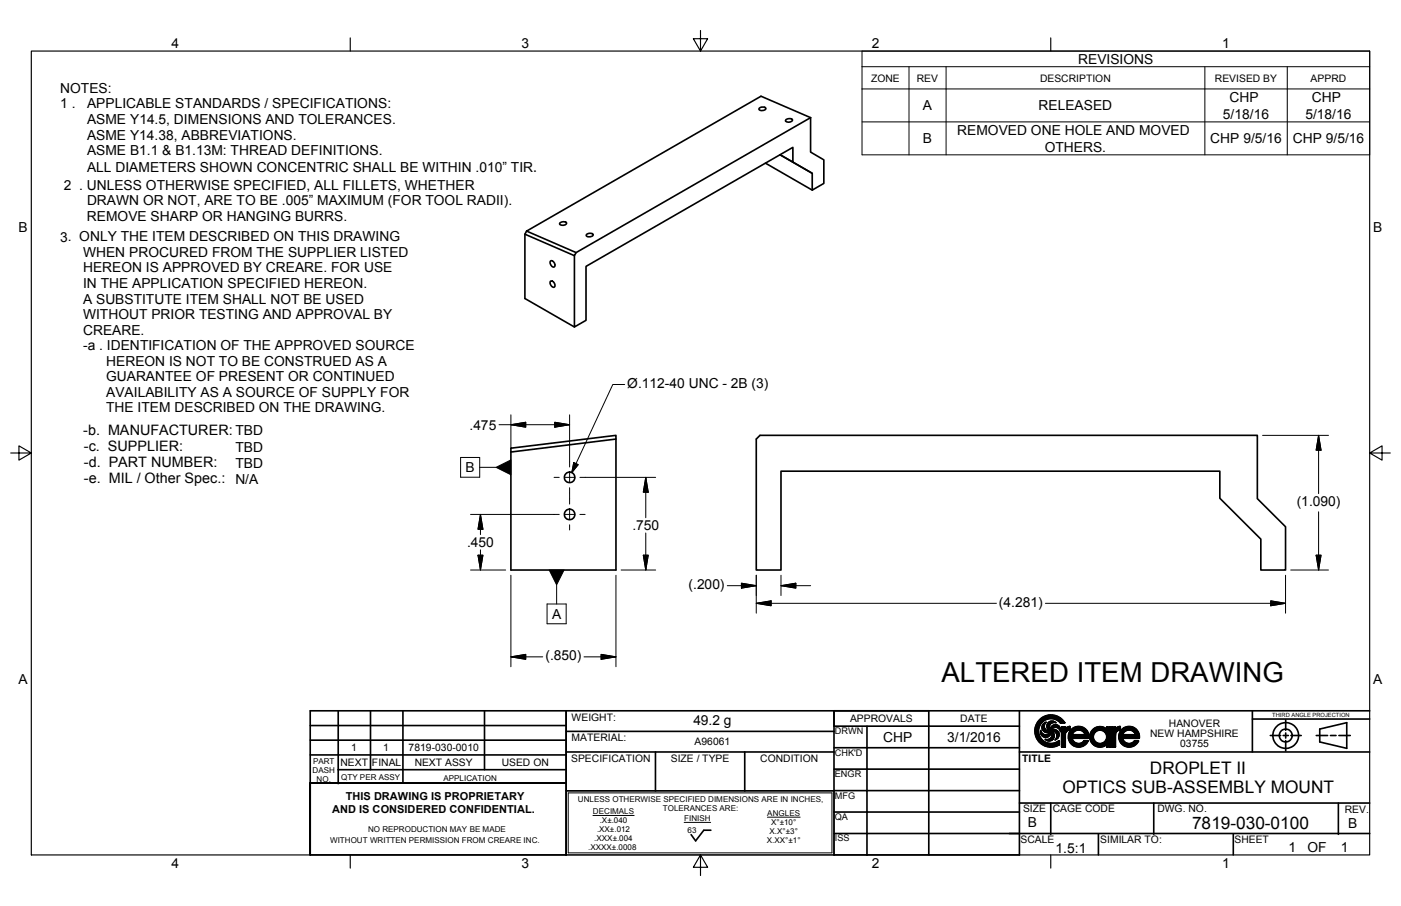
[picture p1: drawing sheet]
<svg xmlns="http://www.w3.org/2000/svg" width="432mm" height="279mm" viewBox="0 0 432 279" stroke-linecap="round" stroke-linejoin="round" font-family="sans-serif">
<g fill="none" stroke="#000" stroke-width=".51">
<path d="M234 33.4a1.29 1.29 0 0 1 2.1 .1 1.21 1.21 0 0 1-2.2 0zM242.2 36.9l.4-.2a.96 .96 0 0 1 1.6 .5l-.1 .2a1.36 1.36 0 0 1-2-.2zM249.8 36.3l-15.3-6.6-72.2 41.6M249.8 36.3l-72.2 41.6M249.8 36.3v10.6l4.1 2.4v7.3l-3.6 2v-5.2l-5.9-3.4v-4.6l-63.8 36.7v16.7l-3.6 2v-22M235.9 50.3l14.4 8.3M244.4 50l-4-2.3 9.9 5.7M161.8 72.2v19.9l15.2 8.7M162.3 71.3l15.3 6.6-.6 .9-15.2-6.6zM172.6 68.7l.1-.1a1.3 1.3 0 0 1 1.9 .3 1.38 1.38 0 0 1-2.1 .1zM180.8 72.3l.2-.1a1.26 1.26 0 0 1 1.8 .3l-.6 .4a.92 .92 0 0 1-1.5-.5zM169.7 86.7a1.13 1.13 0 0 1 1.1 .6 1.13 1.13 0 0 1-.1 1.3 1.4 1.4 0 0 1-1-1.9z"/>
<path d="M169.7 80.5a1.13 1.13 0 0 1 1.1 .6 1.13 1.13 0 0 1-.1 1.3 1.42 1.42 0 0 1-1-1.9zM157.5 138.2l32.3-3.9v1.1l-32.3 4zM189.8 135.4v40.4h-32.3v-36.4M234.2 134.3h153.3v19.5l8.7 8.7v13.3h-7.6v-9.5l-12.6-12.7v-8.3h-135.3v30.5h-7.6v-40.4zM104.2 219.2v22.5M114.2 219.2v18.2M124.2 219.2v22.2M149.3 219.2v18.2M174.5 219.2v44.5h-78.9M257 219.2v44.5h57.2v-44.5M286.3 219.2v44.5M386 219.2v12.7"/>
<path d="M422.1 219.2h-326.5v22.2M95.6 228.3h78.9M95.6 232.8h78.9M95.6 223.8h78.9M104.2 237.4h70.3M174.5 231.9h82.5M174.5 225.6h82.5M202 231.9v12M229.5 231.9v12M257 223.9h57.2M257 237.2h57.2M257 230.6h57.2"/>
<path d="M267.2 223.9v39.8M314.2 231.9h107.9M320.3 222.1a4.9 4.9 0 0 1 7.8 .9h-1.2a3.9 3.9 0 0 0-5.5-.5 3.9 3.9 0 0 0-.4 5.5 3.9 3.9 0 0 0 5.5 .5v1.1a4.9 4.9 0 0 1-6.4-1 4.9 4.9 0 0 1 .2-6.5zM321.6 223.3l.8-.6a1.49 1.49 0 0 0-.5 1.8 1.49 1.49 0 0 0 1.6 .9 1.62 1.62 0 0 1-.5-2.4 1.62 1.62 0 0 1 2.5-.1 1.51 1.51 0 0 0-1.8 .4 1.51 1.51 0 0 0 0 1.9 1.62 1.62 0 0 1 1.8-1.7 1.62 1.62 0 0 1 1.4 2.1 1.48 1.48 0 0 0-1.3-1.3 1.48 1.48 0 0 0-1.6 1 1.61 1.61 0 0 1 2.3 .7 1.61 1.61 0 0 1-1.1 2.2 1.49 1.49 0 0 0 .5-1.8 1.49 1.49 0 0 0-1.6-.9 1.6 1.6 0 0 1 .5 2.4 1.6 1.6 0 0 1-2.4 .1 1.47 1.47 0 0 0 1.7-.5 1.47 1.47 0 0 0 0-1.8 1.6 1.6 0 0 1-1.8 1.7 1.6 1.6 0 0 1-1.3-2.1 1.53 1.53 0 0 0 1.3 1.3 1.53 1.53 0 0 0 1.6-.9 1.61 1.61 0 0 1-2.1-.3 1.61 1.61 0 0 1 0-2.1zM328.3 226.4v3.9l-1 .1-.1-6.1 1-.1 .2 .4 1.3-.6 .1 1.1a1.54 1.54 0 0 0-1.5 1.6M329.3 227.7h.1M330.5 224.7a3.1 3.1 0 0 1 3.5-.3 3.1 3.1 0 0 1 1.5 3.3h-5a2.02 2.02 0 0 0 1.6 1.6 2.02 2.02 0 0 0 2.1-.9h1a2.78 2.78 0 0 1-3.6 1.9 3.2 3.2 0 0 1-2.3-2.5 3.2 3.2 0 0 1 1.2-3.1zM330.8 225.8a1.96 1.96 0 0 1 2-.7 1.96 1.96 0 0 1 1.5 1.5h-3.8zM336.7 225.1a3.3 3.3 0 0 1 4.4-.4l.1-.5 1 .1v6l-1 .1-.1-.6a3.2 3.2 0 0 1-4.3-.4 3.2 3.2 0 0 1-.1-4.3zM342.2 230.3l-.1 .1M343.8 226.4v3.9l-1 .1-.1-6.1 1-.1 .1 .4 1.4-.6 .1 1a1.63 1.63 0 0 0-1.5 1.7M345.7 225a3.1 3.1 0 0 1 3.7-.7 3.1 3.1 0 0 1 1.6 3.4h-4.9a2.02 2.02 0 0 0 1.6 1.6 2.02 2.02 0 0 0 2.1-.9h1a2.48 2.48 0 0 1-2.7 2 3.2 3.2 0 0 1-3-1.9 3.2 3.2 0 0 1 .6-3.5z"/>
<path d="M346.4 225.8a1.97 1.97 0 0 1 2-.7 1.97 1.97 0 0 1 1.5 1.5h-3.8zM386 221.7h36.1M391.5 226.8h3.2M395.5 226.8h1.6M396.3 222v3.2M396.3 226v1.6M396.3 228.4v3.2M397.9 226.8h3.1M405.7 226.8h3.5M406.8 224.8l8.3-1.9v7.9l-8.3-2zM410.1 226.8h1.7M412.7 226.8h3.5"/>
<path d="M95.6 241.4h78.9h-78.9M95.6 241.4v22.3v-22.3M95.6 241.4h78.9M174.5 243.9h82.5M219.1 256h-2.2l-2.5 3.3-1.4-1.9M257 250.4h57.2M257 243.8h57.2M314.2 247.6h107.9M323.8 247.6v9.7M338.5 257.3v6.4M355.6 247.6v9.7M380.1 257.3v6.4"/>
<path d="M412.5 247.6v9.7M422.1 257h-165.1"/>
<circle cx="175.5" cy="147.2" r="1.63"/>
<circle cx="175.5" cy="158.6" r="1.63"/>
<circle cx="339" cy="227.2" r="2.08"/>
<circle cx="396.3" cy="226.8" r="2"/>
<circle cx="396.3" cy="226.8" r="4"/>
</g>
<g fill="#000" stroke="#000" stroke-width=".31">
<path d="M157.5 131l4.5-.8v1.5zM171 130.2l4.6 .8-4.6 .7zM406.4 134.3l.8 4.5h-1.6zM152.9 144.1l4.6-2.3v4.6zM176.8 142.7l1.4 .6-2 2.5zM199 147.2l.8 4.6h-1.5zM147.3 171.2h1.5l-.7 4.6zM148.1 158.6l.7 4.6h-1.5zM169.3 175.8h4.5l-2.2 4.6zM198.3 171.2h1.5l-.8 4.6zM240.7 180.6l4.6-.7v1.5zM405.6 171.2h1.6l-.8 4.6z"/>
<path d="M228.5 179.9l4.6 .7-4.6 .8zM233.1 186.1l4.6-.8v1.5zM391.6 185.3l4.6 .8-4.6 .7zM157.5 202.6l4.5-.8v1.5zM185.3 201.8l4.5 .8-4.5 .7zM319 225l1.1 .5-1.1 .1zM319 226.1l1.1-.6v.5zM319 225.6l1.1-.1-1.1 .6zM319 225l1.1 .1v.4zM319 224.5l1.1 .6-1.1-.1zM319 224.5l1.2 .1-.1 .5zM319.2 224l1 .6-1.2-.1z"/>
<path d="M319.1 226.6l1-.6 .1 .4zM319 226.1l1.1-.1-1 .6zM319.2 224l1.1 .2-.1 .4zM319.4 223.5l.9 .7-1.1-.2zM319.3 227.1l.9-.7 .1 .4zM319.1 226.6l1.1-.2-.9 .7zM319.4 223.5l1 .3-.1 .4zM319.6 223.1l.8 .7-1-.3zM319.4 227.5l.9-.7 .2 .4zM319.3 227.1l1-.3-.9 .7zM319.6 223.1l1.1 .3-.3 .4zM319.9 222.6l.8 .8-1.1-.3z"/>
<path d="M319.7 228l.8-.8 .3 .4zM319.4 227.5l1.1-.3-.8 .8zM319.9 222.6l1 .4-.2 .4zM320.2 222.2l.7 .8-1-.4zM320 228.4l.8-.8 .3 .4zM319.7 228l1.1-.4-.8 .8zM320.2 222.2l1 .5-.3 .3zM320.5 221.8l.7 .9-1-.5zM321.1 228l.3 .3-1.1 .5zM320 228.4l1.1-.4-.8 .8zM320.5 221.8l.4-.3 .3 1.2zM320.3 228.8l1.1-.5-.7 .9z"/>
<path d="M320.8 225.5l.1 .3h-.2zM320.7 225.5v.3zM320.8 225.3v.2zM320.9 225.8l.2 .2h-.3zM320.7 225.8h.2l-.1 .2zM321.1 226l.2 .2-.5 .1zM320.8 226h.3l-.3 .3zM320.8 226.3l.5-.1-.4 .3zM320.9 221.5l.7 .9-.4 .3zM320.9 221.5l.4-.3 .3 1.2zM321.3 226.2l.1 .2-.4 .3zM320.9 226.5l.4-.3-.3 .5z"/>
<path d="M321.4 228.3l.3 .3-.6 .9zM321.4 228.3l-.3 1.2-.4-.3zM321.4 226.4l.2 .1-.5 .3zM321 226.7l.4-.3-.3 .4zM321.2 223.8l.6 .3-.6-.1zM321.3 223.6l.5 .3-.6-.1zM321.1 226.8l.5-.3-.3 .5zM321.3 221.2l.6 .9-.3 .3zM321.3 221.2l.5-.2 .1 1.1zM321.3 223.6h.6l-.1 .3zM321.4 223.4l.5 .2h-.6zM321.6 223.3l.3 .3-.5-.2z"/>
<path d="M321.6 226.5h.2l-.3 .7zM321.6 226.5l-.1 .7-.2-.2zM321.7 228.6l.4 .2-.6 1zM321.7 228.6l-.2 1.2-.4-.3zM321.6 223.3l.4 .1-.1 .2zM321.6 223.3l.2-.2 .2 .3zM321.8 226.5l.3 .1-.4 .6zM321.8 226.5l-.1 .7h-.2zM321.8 223.1h.3l-.1 .3zM321.8 223.1h.3zM321.8 221l.5 1-.4 .1zM321.8 221l.5-.2v1.2z"/>
<path d="M321.2 224l.6 .1-.6 .2zM321.2 224.3l.6-.2 .1 .2zM321.2 223.8l.6 .1v.2zM321.2 224.3h.7l-.7 .2zM321.2 224.5l.7-.2v.2zM322.1 226.6l-.2 .7-.2-.1zM321.2 224.5h.7l-.7 .2zM321.2 224.7l.7-.2-.6 .4zM321.3 224.9l.6-.4 .1 .2zM322.1 228.8l.4 .2-.5 1zM322.1 228.8l-.1 1.2-.5-.2zM322 223l.2-.1-.1 .2z"/>
<path d="M322 223l.2-.1zM321.3 224.9l.7-.2-.6 .4zM321.4 225.1l.6-.4-.5 .6zM322 224.7l.2 .2-.7 .4zM322.1 226.6h.2l-.2 .8zM322.1 226.6v.8l-.2-.1zM321.5 225.3l.7-.4-.5 .6zM322.2 224.9l.1 .2-.6 .4zM322.2 222.8l.2-.1zM322.3 220.8l.4 1-.4 .2zM322.3 220.8l.4-.2v1.2zM321.7 225.5l.6-.4-.4 .5z"/>
<path d="M322.3 225.1l-.2 .7-.2-.2zM322.3 225.1l.2 .1-.4 .6zM322.3 226.6v.8h-.2zM322.2 228l.2 .1zM322.5 229l.4 .2-.4 1zM322.5 229v1.2l-.5-.2zM322.5 225.2l-.2 .6h-.2zM322.5 225.2l.2 .1-.4 .5zM322.4 228.1h.3l-.1 .2zM322.3 228.1l.3 .2zM322.3 226.6h.2l.1 .8zM322.3 226.6l.3 .8h-.3z"/>
<path d="M322.7 225.3l-.2 .6-.2-.1zM322.7 225.3l.2 .1-.4 .5zM322.7 224.1l.7-.2-.1 .3zM322.7 223.9h.7l-.7 .2zM322.7 223.6l.7 .3h-.7zM322.7 223.6l.7 .2v.1zM322.7 223.4l.7 .4-.7-.2zM322.7 224.3l.6-.1v.2zM322.7 224.1l.6 .1-.6 .1zM322.7 220.6l.5 1.1-.5 .1zM322.7 220.6l.6-.1-.1 1.2zM322.7 223.4l.9 .1-.2 .3z"/>
<path d="M322.8 223.2l.8 .3-.9-.1zM322.7 228.1h.2l-.1 .3zM322.7 228.1l.1 .3-.2-.1zM322.8 224.6l.5-.2 .1 .2zM322.7 224.3l.6 .1-.5 .2zM322.5 226.6l.2-.1 .1 .8zM322.5 226.6l.3 .7-.2 .1zM323 223l.6 .5-.8-.3zM322.8 224.6h.6l-.5 .2zM322.9 225.4l-.2 .5h-.2zM322.9 225.4l.1 .5h-.3zM322.9 225.4h.2l-.1 .5z"/>
<path d="M322.9 229.2h.5l-.4 1.1zM322.9 229.2l.1 1.1-.5-.1zM323 223l.7 .4-.1 .1zM323.1 222.8l.6 .6-.7-.4zM322.9 228.1l.3-.1-.2 .5zM322.9 228.1l.1 .4-.2-.1zM322.7 226.5l.3 .7-.2 .1zM323 225l.4-.4v.2zM322.9 224.8l.5-.2-.4 .4zM323.1 225.4l.1 .4-.2 .1zM323.1 225.4l.2 .1-.1 .3zM323.1 222.8l.2-.1 .4 .7z"/>
<path d="M323.4 224.8l.1 .2-.3 .1zM323 225l.4-.2-.2 .3zM322.7 226.5h.2l.3 .6zM322.7 226.5l.5 .6-.2 .1zM323.2 228v.5h-.2zM323.3 220.5l.3 1.1-.4 .1zM323.3 220.5h.5l-.2 1.1zM323.3 222.7l.5 .5-.1 .2zM323.3 222.7l.2-.1 .3 .6zM323.3 225.5l.1 .3h-.2zM323.3 225.5l.2-.1-.1 .4zM323.5 225l.1 .2-.3 .1z"/>
<path d="M323.2 225.1l.3-.1-.2 .3zM322.9 226.5l.2-.1 .3 .5zM322.9 226.5l.5 .4-.2 .2zM323.2 228l.2-.1v.6zM323.2 228l.2 .5h-.2zM323.4 229.2l.4 .1-.3 1.1zM323.4 229.2l.1 1.2-.5-.1zM323.5 222.6l.5 .5-.2 .1zM323.5 222.6l.2-.1 .3 .6zM323.5 225.4l.1 .3-.2 .1zM323.5 225.4l.6 .1-.5 .2zM323.5 225.4l.6 .1z"/>
<path d="M323.5 225.4h.6zM323.5 225.4l.5-.1zM323.5 225.4l.5-.2zM323.6 225.2h.3l-.4 .2zM323.3 225.3l.3-.1-.1 .2zM323.1 226.4l.2-.2 .3 .6zM323.1 226.4l.5 .4-.2 .1zM323.7 225.7l.2 .2h-.3zM323.6 225.7l.5-.2zM323.4 227.9l.2-.1 .1 .7zM323.4 227.9l.3 .6h-.3zM323.7 225.7l.2 .2z"/>
<path d="M323.7 225.7h.2zM323.3 226.2l.4 .4-.1 .2zM323.7 222.5l.2-.1 .1 .7zM323.7 225.2h.2zM323.7 224.7l.3 .3h-.3zM323.7 224.7l.4 .1-.1 .2zM323.8 224.5l.3 .3-.4-.1zM323.4 226.1l.4 .3-.5-.2zM323.3 226.2l.5 .2-.1 .2zM323.8 220.5l.3 1.1h-.5zM323.8 220.5h.5l-.2 1.1zM323.6 225.9l.2 .3-.4-.1z"/>
<path d="M323.4 226.1l.4 .1v.2zM323.8 224.5l.5 .2-.2 .1zM323.9 224.3l.4 .4-.5-.2zM323.6 225.9h.3l-.1 .3zM323.6 227.8l.3 .6-.2 .1zM324.1 224.1l.2 .6-.4-.4zM323.9 222.4l.3 .5-.2 .2zM323.9 222.4h.2l.1 .5zM323.7 225l.2 .2h-.2zM323.6 225.2h.3zM323.8 229.3h.5l-.3 1.1zM323.8 229.3l.2 1.1h-.5z"/>
<path d="M323.7 225h.3l-.1 .2zM323.7 225.7l.4-.2zM324.1 225.5l.2 .1-.4 .1zM324 225.3l.2-.2-.1 .3zM323.5 225.4l.5-.1 .1 .1zM324.1 224.1l.4 .4-.2 .2zM324.2 223.9l.3 .6-.4-.4zM323.6 227.8l.2-.1 .3 .6zM323.6 227.8l.5 .5-.2 .1zM324.1 222.4l.3 .5h-.2zM324.1 222.4h.3v.5zM324.2 225.1l.2-.1-.1 .4z"/>
<path d="M324.2 223.9l.5 .5-.2 .1zM324.2 223.9l.2-.1 .3 .6zM323.9 225.7l.4-.1-.2 .2zM324.3 225.6l.1 .2h-.3zM324.2 225.1l.1 .3h-.2zM324.3 220.5l.2 1.1h-.4zM324.3 220.5l.5 .1-.3 1zM323.8 227.7l.1-.2 .4 .7zM323.8 227.7l.5 .5-.2 .1zM324.4 222.4h.2l-.2 .5zM324.4 225l.1 .4h-.2zM324.4 225h.2l-.1 .4z"/>
<path d="M324.4 223.8l.5 .5-.2 .1zM324.4 223.8l.2-.1 .3 .6zM324.1 225.8h.3l-.3 .3zM324.1 226.1l.3-.3 .2 .1zM323.9 227.5l.6 .5-.2 .2zM324.3 229.3l.4-.1-.2 1.2zM324.3 229.3l.2 1.1h-.5zM324.1 226.1l.5-.2-.4 .4zM324.2 226.3l.4-.4 .1 .2zM324.6 222.4l.1 .4-.3 .1zM324.6 222.4l.2 .1-.1 .3zM324.6 223.7l.2-.1 .1 .7z"/>
<path d="M324.6 225l.1 .5-.2-.1zM324.6 225h.2l-.1 .5zM324.1 227.4l.5 .5-.7-.4zM323.9 227.5l.7 .4-.1 .1zM324.2 226.3l.5-.2 .1 .2zM324.1 227.4l.6 .3-.1 .2zM324.8 223.6l.3 .7h-.2zM324.8 223.6l.2-.1 .1 .8zM324.8 220.6l.2 1.1-.5-.1zM324.8 220.6l.5 .1-.3 1zM324.2 226.3h.6l-.5 .2zM324.3 226.5l.5-.2 .1 .2z"/>
<path d="M324.8 222.5l.2 .3h-.3zM324.8 222.5l.2 .3zM324.1 227.2l.7 .3-.7-.1zM324.1 227.4l.7 .1-.1 .2zM324.8 225h.3l-.4 .5zM324.3 226.5h.6l-.6 .2zM324.3 226.7l.6-.2v.3zM324.2 226.9l.7 .3h-.8zM324.1 227.2h.8l-.1 .3zM324.3 226.7l.6 .1-.7 .1zM324.2 226.9l.7-.1v.2zM324.2 226.9l.7 .1v.2z"/>
<path d="M324.7 229.2l.4-.1-.1 1.2zM324.7 229.2l.3 1.1-.5 .1zM325 223.5l.3 .8h-.2zM325 223.5h.2l.1 .8zM325 222.6l.2 .2h-.2zM325 222.6l.2 .2zM325.1 225l-.2 .6-.2-.1zM325.1 225h.2l-.4 .6zM325.2 222.7l.3 .2zM325.2 223.5h.3l-.2 .8zM325.3 225l-.2 .7-.2-.1zM325.3 225l.2 .1-.4 .6z"/>
<path d="M325.3 220.7l.1 1.2-.4-.2zM325.3 220.7l.5 .2-.4 1zM325.4 228l-.2 .2zM325.5 223.5v.8h-.2zM325.5 223.5h.2l-.2 .8zM325.1 229.1l.5-.2-.1 1.2zM325.1 229.1l.4 1-.5 .2zM325.5 225.1l-.2 .7-.2-.1zM325.5 225.1l.2 .2-.4 .5zM325.5 227.8l.1 .1-.2 .1zM325.4 228l.2-.1zM325.7 225.3l.2 .1-.6 .4z"/>
<path d="M325.7 223.5l.2 .1-.4 .7zM325.8 220.9l.5 .2-.9 .8zM325.6 227.5l.2 .3h-.3zM325.5 227.8h.3l-.2 .1zM325.3 225.8l.6-.4-.4 .6zM325.9 225.4l.2 .2-.6 .4zM325.9 223.6l-.1 .7h-.3zM325.9 223.6l.2 .2-.3 .5zM326 228.7l.5-.2zM325.6 228.9l.4 1.1-.5 .1zM326 230l.5-.4zM325.7 227.3l.3 .3-.4-.1z"/>
<path d="M325.6 227.5l.4 .1-.2 .2zM325.5 226l.6-.4-.5 .6zM326.1 225.6l.1 .1-.6 .5zM325.7 227.3l.4 .2-.1 .1zM326.1 223.8l-.1 .6-.2-.1zM326.1 223.8l.2 .1-.3 .5zM325.6 226.2l.6-.5 .1 .2zM325.4 221.9l.9-.8-.5 1zM326.3 221.1l.4 .3-.9 .7zM325.8 227l.5 .2-.6 .1zM325.7 227.3l.6-.1-.2 .3zM325.6 226.2l.7-.3-.6 .5z"/>
<path d="M325.7 226.4l.6-.5 .1 .3zM326.3 223.9l.2 .1-.5 .4zM326.3 228.5h.2zM325.8 226.8l.5 .3-.5-.1zM325.8 227l.5 .1v.1zM325.7 226.4l.7-.2v.2zM325.8 226.8h.6l-.1 .3zM325.7 226.4h.7l-.7 .2zM325.7 226.6l.7-.2v.2zM325.7 226.6h.7l-.6 .2zM325.8 226.8l.6-.2v.2zM326 224.4l.5-.4-.3 .5z"/>
<path d="M326.5 224l.1 .2-.4 .3zM326 228.7l.5-.2v1.1zM325.6 228.9l.4-.2 .5 .9zM325.6 228.9l.9 .7-.5 .4zM326.2 224.5l.4-.3-.3 .5zM326.6 224.2l.1 .2-.4 .3zM325.8 222.1l.9-.7-.5 1zM326.7 221.4l.4 .3-.9 .7zM326.3 224.7l.4-.3 .1 .2zM326.3 224.7l.5-.1-.3 .3zM326.5 224.9l.3-.3 .1 .3zM326.5 224.9h.4l-.3 .2z"/>
<path d="M326.9 224.9l-.3 .2zM326.6 225.1h.3l-.1 .2zM326.9 225.1l-.1 .2zM326.8 225.3l.1 .3zM326.2 222.4l.9-.7-.6 .9zM327.1 221.7l.4 .3-1 .6zM327.2 224.3l1.1 .3zM327.3 224.2l1 .4zM327.2 224.3l1.1 2.4-1.1 3.6zM327.2 224.3l1.1 2.4zM327.2 224.3l1.1 2.2zM327.2 230.3l1 .1z"/>
<path d="M327.2 230.3h1.1zM327.2 224.3l1.2 1.7v.1zM327.3 224.2h.9l.1 .4zM326.5 222.6l1-.6-.6 1zM327.5 222l-.6 1zM327.5 222l.3 .4-.9 .6zM326.9 223l.9-.6 .2 .6zM327.8 222.4l.2 .6zM328.1 222.8v.2zM328.1 222.8l-.1 .2zM328.2 224.2l.1 .4zM328.3 226.7v3.6h-1.1z"/>
<path d="M327.2 224.3l1.1 2zM328.3 224.6l.1 1.4zM327.2 224.3l1.1 .3 .1 1.4zM328.3 224.6l.2 1.2zM328.4 224.6l.3 1zM328.3 224.6l.4 1zM328.4 224.6l.4 .9zM328.4 224.6l.4 .9-.1 .1zM328.6 224.5l.2-.2 .2 1.1zM328.6 224.5l.4 .9-.6-.8zM328.4 224.6l.6 .8-.2 .1zM328.8 224.3l.2-.1 .1 1.1z"/>
<path d="M328.8 224.3l.3 1-.1 .1zM329.3 226.7l1.2-.2-1.2 .5zM329.3 227.3l1.2 .4zM329 224.2h.2l.1 1zM329 224.2l.3 1-.2 .1zM329.3 227.3l1.2 .4h-1.2zM329.3 227.7l1.1 .1zM329.3 227.7h1.2zM329.3 226.7l1.2-.2zM329.4 226.3l1.1 .2-1.2 .2zM329.3 227.7l1.1 .1-1 .2zM329.4 226.3l1.1 .2z"/>
<path d="M329.5 226l1 .5-1.1-.2zM329.2 224.2l.2-.1 .1 1zM329.2 224.2l.3 .9-.2 .1zM329.5 226l1.1 .2-.1 .2zM329.6 225.7l1 .5-1.1-.2zM329.8 225.4l.8 .8-1-.5zM329.4 224.1h.4zM329.4 224.1h.4v.9zM329.4 224.1l.4 .9-.3 .1zM329.5 225.1l.3-.1zM329.7 224l.1 .1zM329.8 225.4l1 .6-.2 .2z"/>
<path d="M330 225.1l.8 .9-1-.6zM330 225.1l.9 .7-.1 .2zM330 225.1l.3-.2 .6 .9zM330.3 224.9l.8 .7-.2 .2zM330.3 224.9l.2-.2 .6 .9zM329.4 228l1-.2zM329.4 228l1-.2-.9 .5zM329.5 228.3l.9-.5 .1 .2zM329.3 227l1.2-.5v1.2zM329.3 227l1.2 .7-1.2-.4zM329.5 226l1 .5zM330.6 226.6l-.1 1.1z"/>
<path d="M330.5 226.5v1.2zM330.5 224.7l.8 .7-.2 .2zM330.5 224.7l.3-.2 .5 .9zM330.6 226.6h3.7l-3.8 1.1zM329.3 227l1.2-.5zM329.5 228.3l1-.3-.9 .6zM329.6 228.6l.9-.6 .2 .3zM329.6 228.6l1.1-.3-.9 .6zM329.8 228.9l.9-.6 .1 .2zM330.8 224.5l.8 .8-.3 .1zM330.8 224.5l.3-.2 .5 1zM329.8 228.9l1-.4-.8 .7z"/>
<path d="M330 229.2l.8-.7 .2 .2zM330 229.2l1-.5-.8 .8zM330.2 229.5l.8-.8-.5 1zM331 228.7l.2 .2-.7 .8zM331.1 224.3l.3-.1 .2 1.1zM330.5 229.7l.7-.8-.5 1zM331.2 228.9l.2 .1-.7 .9zM331.4 224.2l.4 1-.2 .1zM331.4 224.2l.3-.1 .1 1.1zM331.4 229l-.4 1-.3-.1zM331.4 229l.3 .2-.7 .8zM331.7 229.2l-.4 1-.3-.2z"/>
<path d="M331.7 229.2h.3l-.7 1zM331.7 224.1l.4 1-.3 .1zM331.7 224.1l.4-.1v1.1zM332 229.2l-.4 1.1-.3-.1zM332 229.2v1.2l-.4-.1zM332 229.2l.2 .1-.2 1.1zM332.1 224l.2 1.1h-.2zM332.1 224h.3l-.1 1.1zM332.2 229.3l.1 1.1h-.3zM332.2 229.3h.3l-.2 1.1zM332.4 224l.2 1.1h-.3zM332.4 224h.3l-.1 1.1z"/>
<path d="M332.5 229.3l.2 1.1h-.4zM332.5 229.3h.3l-.1 1.1zM332.7 224l.1 1.1h-.2zM332.7 224l.4 .1-.3 1zM332.8 229.3l.2 1-.3 .1zM332.8 229.3l.2-.1v1.1zM333 229.2l.3 1.1h-.3zM333 229.2l.7 .9-.4 .2zM333 229.2l.3-.1 .4 1zM333.1 224.1l.3 .1-.6 .9zM333.3 229.1l.7 .9-.3 .1zM333.3 229.1l.2-.1 .5 1z"/>
<path d="M333.4 224.2l-.3 1-.3-.1zM333.4 224.2l.3 .1-.6 .9zM333.5 229l.7 .8-.2 .2zM333.5 229l.3-.1 .4 .9zM333.7 224.3l-.3 1-.3-.1zM333.7 224.3l.3 .1-.6 .9zM333.8 228.9l.7 .7-.3 .2zM333.8 228.9l.2-.2 .5 .9zM334 228.7l.8 .7-.3 .2zM334 228.7l1 .4-.2 .3zM334.2 228.4l.8 .7-1-.4zM334 224.4l-.4 1-.2-.1z"/>
<path d="M334 224.4l.3 .2-.7 .8zM334.1 228.5l-.1 .2zM334.2 228.4l1 .5-.2 .2zM334.2 228.4h1v.5zM334.3 224.6l-.5 1-.2-.2zM334.3 224.6l.3 .2-.8 .8zM333.8 225.6l.8-.8-.6 1zM334.6 224.8l.2 .3-.8 .7zM334 225.8l.8-.7 .2 .2zM334 225.8l1-.5-.8 .7zM334.2 226l.8-.7 .2 .3zM334.2 226l1-.4-.9 .6z"/>
<path d="M334.3 226.2l.9-.6 .2 .3zM335.2 228.4v.5zM335.2 228.4l.1 .2zM334.3 226.2l1.1-.3-1 .5zM334.4 226.4l1-.5 .1 .3zM334.4 226.4l1.1-.2zM334.4 226.5l1.1-.3zM334.4 226.5l1.1-.3 .1 .4zM334.3 226.6l1.2 1.1zM330.5 227.7l3.8-1.1 1.2 1.1zM335.6 227.2l-.1 .5zM334.4 226.5l1.2 .1z"/>
<path d="M334.4 226.5l1.2 .1v.3zM334.4 226.5l1.2 .4zM334.4 226.5l1.2 .4v.3zM334.4 226.6l1.2 .6zM334.4 226.6l1.2 .6-.1 .5zM335.9 227.6l1.1-.4v.3zM335.9 227.2h1.1l-1.1 .4zM335.9 226.9l1.1 .3h-1.1zM335.9 226.9l1.1 .1v.2zM335.9 226.6l1.1 .4-1.1-.1zM335.9 227.9l1.1-.4v.3zM335.9 227.6l1.1-.1-1.1 .4z"/>
<path d="M335.9 226.6l1.1 .1v.3zM336 226.3l1 .4-1.1-.1zM336 228.2l1-.4 .1 .2zM335.9 227.9l1.1-.1-1 .4zM336 226.3l1.1 .1-.1 .3zM336.2 225.9l.9 .5-1.1-.1zM336.2 228.5l.9-.5 .1 .3zM336 228.2l1.1-.2-.9 .5zM336.2 225.9l1 .3-.1 .2zM336.3 225.7l.9 .5-1-.3zM336.3 228.8l.9-.5 .2 .2zM336.2 228.5l1-.2-.9 .5z"/>
<path d="M336.3 225.7l1.1 .3-.2 .2zM336.5 225.4l.9 .6-1.1-.3zM336.3 228.8l1.1-.3-.9 .6zM336.7 225.1l.7 .9-.9-.6zM337.4 228.5l.2 .2-.9 .7zM336.5 229.1l.9-.6-.7 .9zM336.7 225.1l.9 .7-.2 .2zM337 224.9l.6 .9-.9-.7zM337.6 228.7l.2 .2-.8 .7zM336.7 229.4l.9-.7-.6 .9zM337 224.9l.8 .7-.2 .2zM337 224.9l.2-.2 .6 .9z"/>
<path d="M337.8 228.9l.2 .1-.8 .8zM337 229.6l.8-.7-.6 .9zM337.2 224.7l.8 .7-.2 .2zM337.2 224.7l.3-.2 .5 .9zM338 229l.2 .2-.7 .8zM338 229l-.5 1-.3-.2zM337.5 224.5l.7 .8-.2 .1zM337.5 224.5l.3-.2 .4 1zM338.2 229.2l-.4 .9-.3-.1zM337.8 224.3l.3-.1 .1 1.1zM338.2 229.2h.3l-.4 1.1zM338.2 229.2l-.1 1.1-.3-.2z"/>
<path d="M338.1 224.2l.4 1-.3 .1zM338.1 224.2l.3-.1 .1 1.1zM338.5 229.2l.3 .1-.4 1zM338.5 229.2l-.1 1.1h-.3zM338.4 224.1l.4 1.1h-.3zM338.4 224.1h.4v1.1zM338.8 229.3h.2l-.2 1.1zM338.8 229.3v1.1l-.4-.1zM338.8 224.1l.2 1.1h-.2zM338.8 224.1h.3l-.1 1.1zM339 229.3h.3l-.2 1.1zM339 229.3l.1 1.1h-.3z"/>
<path d="M339.1 224.1l.2 1.1h-.3zM339.1 224.1h.3l-.1 1.1zM339.3 229.3l.1 1.1h-.3zM339.4 224.1l.3 .1-.4 1zM339.3 229.3l.3-.1 .1 1.1zM339.3 229.3l.4 1-.3 .1zM339.7 224.2l-.1 1h-.3zM339.7 224.2l.4 .1-.5 .9zM339.6 229.2h.2l.3 1zM339.6 229.2l.5 1-.4 .1zM340.1 224.3l-.3 1-.2-.1zM340.1 224.3l.3 .1-.6 .9z"/>
<path d="M340.3 228.9l.2-.2 .5 1zM339.8 229.2l.3-.2 .3 1.1zM339.8 229.2l.6 .9-.3 .1zM340.4 224.4l-.3 1-.3-.1zM340.4 224.4l.3 .1-.6 .9zM340.7 228.5l.3 1.2-.5-1zM340.5 228.7l.5 1zM340.8 228.3l.3 1.4-.4-1.2zM340.7 228.5l.3 1.2zM340.7 228.5l.4 1.2zM340.1 229l.6 .9-.3 .2zM340.7 224.5l.3 .2-.9 .7z"/>
<path d="M341.1 224.7l1.1-.4-1.4 1.9zM341.1 224.7l-.3 1.5zM340.8 228.3l.3 1.5zM340.8 228.3l1.4 2-1.1-.5zM342.2 224.3l-1.2 2.1-.2-.2zM340.1 229l.2-.1 .7 .8zM340.1 229l.9 .7-.3 .2zM340.1 225.4l.9-.7-.7 .9zM341 224.7l-.7 .9zM340.3 228.9l.7 .8zM341 224.7l-.5 1.1-.2-.2zM341 224.7l-.5 1.1z"/>
<path d="M341 224.8l-.5 1zM341 224.8l-.3 1.2-.2-.2zM341 224.7l-.3 1.3zM342.2 224.3l-1.2 2.4v-.3zM341.1 224.7l-.3 1.5-.1-.2zM341.1 227.2l1.1 3.1zM342.2 224.3l-1.1 2.7-.1-.3zM341.1 227.5l1.1 2.8-1.2-2.5zM342.2 224.3v6l-1.1-3.1zM342.2 224.3l-1.1 2.9zM341.1 224.7l1.1-.4zM341.1 229.8l1.1 .5z"/>
<path d="M341.1 224.3v.4zM341.2 224.2h.9l-1 .5zM341.1 229.8l.1 .6zM341.1 229.8l1 .6h-.9zM341 227.8l1.2 2.5-1.2-2.3zM341 228l1.2 2.3-1.4-2zM342.7 224.3l1.1 2zM342.7 224.3l1.2 1.7v.1zM342.7 224.3l1.1 .3zM342.8 224.2l1 .4zM342.7 230.3l1 .1zM342.8 224.2h.9l.1 .4z"/>
<path d="M343.7 224.2l.1 .4zM342.7 224.3l1.1 2.4zM342.7 224.3l1.1 2.4-1.1 3.6zM343.8 226.7v3.6h-1.1zM342.7 230.3h1.1zM342.7 224.3l1.1 2.2zM343.8 224.6l.2 1.2zM343.8 224.6l.3 1zM343.8 224.6l.5 .9-.2 .1zM343.8 224.6l.5 .9zM343.8 224.6l.6 .8-.1 .1zM343.8 224.6l.2-.1 .4 .9z"/>
<path d="M343.8 224.6l.1 1.4zM342.7 224.3l1.1 .3 .1 1.4zM344 224.5l.3-.1 .1 1zM344.3 224.4l.3 .9-.2 .1zM344.3 224.4l.1-.2 .2 1.1zM344.4 224.2l.4 1-.2 .1zM344.4 224.2h.3l.1 1zM344.7 224.2l.3 .9-.2 .1zM344.7 224.2l.2-.1 .1 1zM344.9 226.7l1.2-.2-1.3 .5zM344.8 227.3l1.2 .4zM344.8 227.3l1.2 .4h-1.2z"/>
<path d="M344.8 227.7l1.2 .1zM344.8 227.7h1.2zM344.9 226.7l1.2-.2zM344.9 226.3l1.2 .2-1.2 .2zM344.9 224.1l.4 .9-.3 .1zM344.9 224.1h.4v.9zM344.9 226.3l1.2 .2zM345.1 226l1 .5-1.2-.2zM344.8 227.7l1.2 .1-1.1 .2zM345 225.1l.3-.1zM345.1 226l1.1 .2-.1 .2zM345.2 225.7l1 .5-1.1-.2z"/>
<path d="M344.9 224.1h.4zM345.4 225.4l.8 .8-1-.5zM345.4 225.4l.9 .6-.1 .2zM345.6 225.1l.7 .9-.9-.6zM345.6 225.1l.9 .7-.2 .2zM345.6 225.1l.2-.2 .7 .9zM345.8 224.9l.9 .7-.2 .2zM345.8 224.9l.3-.2 .6 .9zM344.9 228l1.1-.2zM344.9 228l1.1-.2-1 .5zM345 228.3l1-.5 .1 .2zM346.1 226.5l-.1 1.2z"/>
<path d="M344.8 227l1.3-.5-.1 1.2zM344.8 227l1.2 .7-1.2-.4zM345.1 226l1 .5zM346.1 226.6v1.1zM346.1 226.6l-.1 1.1zM346.1 224.7l.8 .7-.2 .2zM346.1 224.7l.3-.2 .5 .9zM346.2 226.6h3.7l-3.8 1.1zM344.8 227l1.3-.5zM345 228.3l1.1-.3-.9 .6zM345.2 228.6l.9-.6 .1 .3zM345.2 228.6l1-.3-.9 .6z"/>
<path d="M345.3 228.9l.9-.6 .2 .2zM346.4 224.5l.7 .8-.2 .1zM346.4 224.5l.2-.2 .5 1zM345.3 228.9l1.1-.4-.9 .7zM345.5 229.2l.9-.7 .1 .2zM345.5 229.2l1-.5-.8 .8zM345.7 229.5l.8-.8-.5 1zM346.5 228.7l.3 .2-.8 .8zM346.6 224.3l.7 .9-.2 .1zM346.6 224.3l.4-.1 .3 1zM346 229.7l.8-.8-.5 1zM346.8 228.9l.2 .1-.7 .9z"/>
<path d="M347 224.2l.3-.1v1.1zM347 229l-.4 1-.3-.1zM347 229l.2 .2-.6 .8zM347.2 229.2l-.3 1-.3-.2zM347.2 229.2h.3l-.6 1zM347.3 224.1l.3 1-.3 .1zM347.3 224.1l.3-.1v1.1zM347.5 229.2l-.3 1.1-.3-.1zM347.5 229.2v1.2l-.3-.1zM347.5 229.2l.2 .1-.2 1.1zM347.6 224l.3 1.1h-.3zM347.6 224h.4l-.1 1.1z"/>
<path d="M347.7 229.3l.2 1.1h-.4zM347.7 229.3h.3l-.1 1.1zM348 224l.1 1.1h-.2zM348 224h.3l-.2 1.1zM348 229.3l.2 1.1h-.3zM348 229.3h.3l-.1 1.1zM348.3 224l.1 1.1h-.3zM348.3 224l.3 .1-.2 1zM348.3 229.3l.2 1-.3 .1zM348.3 229.3l.3-.1-.1 1.1zM348.6 229.2l.3 1.1h-.4zM348.6 229.2l.6 .9-.3 .2z"/>
<path d="M348.6 229.2l.2-.1 .4 1zM348.6 224.1l.4 .1-.6 .9zM348.8 229.1l.7 .9-.3 .1zM348.8 229.1l.3-.1 .4 1zM349 224.2l-.4 1-.2-.1zM349 224.2l.2 .1-.6 .9zM349.1 229l.7 .8-.3 .2zM349.1 229l.2-.1 .5 .9zM349.2 224.3l-.3 1-.3-.1zM349.2 224.3l.3 .1-.6 .9zM349.3 228.9l.8 .7-.3 .2zM349.3 228.9l.2-.2 .6 .9z"/>
<path d="M349.5 228.7l.8 .7-.2 .2zM349.5 228.7l1 .4-.2 .3zM349.8 228.4l.7 .7-1-.4zM349.5 224.4l-.4 1-.2-.1zM349.5 224.4l.4 .2-.8 .8zM349.7 228.5l-.2 .2zM349.8 228.4l.9 .5-.2 .2zM349.8 228.4h1l-.1 .5zM349.9 224.6l-.6 1-.2-.2zM349.9 224.6l.2 .2-.8 .8zM349.3 225.6l.8-.8-.6 1zM350.1 224.8l.3 .3-.9 .7z"/>
<path d="M349.5 225.8l.9-.7 .2 .2zM349.5 225.8l1.1-.5-.9 .7zM349.7 226l.9-.7 .2 .3zM349.7 226l1.1-.4-1 .6zM349.8 226.2l1-.6 .1 .3zM350.8 228.4l-.1 .5zM350.8 228.4l.1 .2zM349.8 226.2l1.1-.3-.9 .5zM350 226.4l.9-.5 .1 .3zM350 226.4l1-.2zM350 226.5l1-.3zM350 226.5l1-.3 .1 .4z"/>
<path d="M349.9 226.6l1.1 1.1zM346.1 227.7l3.8-1.1 1.1 1.1zM351.2 227.2l-.2 .5zM350 226.5l1.1 .1zM349.9 226.5l1.2 .1zM349.9 226.5l1.2 .1 .1 .3zM349.9 226.5l1.3 .4zM349.9 226.5l1.3 .4v.3zM349.9 226.6l1.3 .6zM349.9 226.6l1.3 .6-.2 .5z"/>
</g>
<path d="M9.7 15.7h412.4v248h-412.4zM107.9 11.7v4M215.9 9.4v6.3l-2.2-3.8h4.4l-2.2 3.8M323.8 11.7v4M3.3 139.7h6.4l-3.9-2.2v4.4l3.9-2.2M422.1 139.7l3.9 2.2v-4.4l-3.9 2.2h6.4M107.9 263.7v4M215.9 263.7l2.2 3.8h-4.4l2.2-3.8v6.3M323.8 263.7v4" fill="none" stroke="#000" stroke-width=".36"/>
<g fill="none" stroke="#000" stroke-width=".31">
<path d="M265.7 15.7h156.4v32.1h-156.4zM265.7 20.6h156.4M265.7 27.4h156.4M265.7 37.6h156.4M280.2 20.6v27.2M291.6 20.6v27.2M371.3 20.6v27.2M396.7 20.6v27.2M192.5 118.6h-3.6l-12.7 27.2M153.8 131h21.8M157.5 131l4.5-.8v1.5zM157.5 127.9v9.9"/>
<path d="M171 130.2l4.6 .8-4.6 .7zM175.6 127.9v16.1M389.1 134.3h20.3M406.4 134.3v17.9M406.4 134.3l.8 4.5h-1.6zM142 141.1h5.8v6.1h-5.8zM145 158.6h27.4M147.8 144.1h5.1M148.1 158.6v6.3M148.1 158.6l.7 4.6h-1.5zM170.8 147.2h1.6M174 158.6h3.2"/>
<path d="M174 147.2h3.2M175.6 145.6v3.2M175.6 150.4v5M175.6 157.1v3.2M176.8 142.7l1.4 .6-2 2.5zM178.7 158.6h1.6M178.7 147.2h23.4M199 147.2v12.5M199 147.2l.8 4.6h-1.5zM406.4 157.8v18M145 175.8h10.9M147.3 171.2h1.5l-.7 4.6z"/>
<path d="M148.1 169.6v6.2M157.5 177.4v28.2M175.6 161.8v1.6M189.8 177.4v28.2M191.4 175.8h10.7M198.3 171.2h1.5l-.8 4.6zM199 164.4v11.4M228.5 179.9l4.6 .7-4.6 .8zM233.1 177.4v11.7M240.7 177.4v6.3M396.2 177.4v11.7M397.8 175.8h11.6"/>
<path d="M405.6 171.2h1.6l-.8 4.6zM168.6 186.3h5.9v6.1h-5.9zM171.6 180.4v5.9M224.2 180.6h8.9M233.1 186.1l4.6-.8v1.5zM240.7 180.6l4.6-.7v1.5zM240.7 180.6h9.2M307.1 186.1h-74M322.2 186.1h74M391.6 185.3l4.6 .8-4.6 .7zM157.5 202.6l4.5-.8v1.5zM157.5 202.6h9.8"/>
<path d="M185.3 201.8l4.5 .8-4.5 .7zM189.8 202.6h-9.8M174.5 243.9h82.5v19.8h-82.5zM175.1 244.5h81.3v18.5h-81.3zM182.8 251.5h12.7M210.9 253.6h8.1M236.5 252h10.1"/>
</g>
<text font-size="8.5" x="290.2" y="210.4">ALTERED ITEM DRAWING</text>
<g font-size="5.3">
<text x="354.4" y="238.8">DROPLET II</text>
<text x="327.4" y="244.6">OPTICS SUB-ASSEMBLY MOUNT</text>
<text x="367.4" y="255.7">7819-030-0100</text>
</g>
<g font-size="4.4">
<text x="25.7" y="134.1">-b. MANUFACTURER: TBD</text>
<text x="25.9" y="139.1">-c. SUPPLIER:</text>
<text x="25.9" y="144.1">-d. PART NUMBER:</text>
<text x="25.9" y="149.1">-e. MIL / Other Spec.:</text>
</g>
<g font-size="4.3">
<text x="52.8" y="14.7">4</text>
<text x="160.8" y="14.7">3</text>
<text x="268.7" y="14.7">2</text>
<text x="376.6" y="14.7">1</text>
<text x="332.3" y="19.7">REVISIONS</text>
<text x="18.6" y="28.7">NOTES:</text>
<text x="18.6" y="33.4">1 .</text>
<text x="26.8" y="33.4">APPLICABLE STANDARDS / SPECIFICATIONS:</text>
<text x="284.4" y="34.1">A</text>
<text x="320.1" y="34.1">RELEASED</text>
<text x="378.9" y="31.5">CHP</text>
<text x="404.3" y="31.5">CHP</text>
<text x="26.8" y="38.2">ASME Y14.5, DIMENSIONS AND TOLERANCES.</text>
<text x="295" y="41.7">REMOVED ONE HOLE AND MOVED</text>
<text x="376.9" y="36.6">5/18/16</text>
<text x="402.3" y="36.6">5/18/16</text>
<text x="26.8" y="43">ASME Y14.38, ABBREVIATIONS.</text>
<text x="26.8" y="47.8">ASME B1.1 &amp; B1.13M: THREAD DEFINITIONS.</text>
<text x="284.5" y="44.2">B</text>
<text x="322" y="46.8">OTHERS.</text>
<text x="373" y="44.2">CHP 9/5/16</text>
<text x="398.4" y="44.2">CHP 9/5/16</text>
<text x="26.8" y="53">ALL DIAMETERS SHOWN CONCENTRIC SHALL BE WITHIN .010” TIR.</text>
<text x="19.7" y="58.5">2 . UNLESS OTHERWISE SPECIFIED, ALL FILLETS, WHETHER</text>
<text x="26.8" y="63.4">DRAWN OR NOT, ARE TO BE .005” MAXIMUM (FOR TOOL RADII).</text>
<text x="5.7" y="71.4">B</text>
<text x="26.8" y="68.2">REMOVE SHARP OR HANGING BURRS.</text>
<text x="423.3" y="71.4">B</text>
<text x="18.5" y="74.5">3. ONLY THE ITEM DESCRIBED ON THIS DRAWING</text>
<text x="25.6" y="79.2">WHEN PROCURED FROM THE SUPPLIER LISTED</text>
<text x="25.6" y="84">HEREON IS APPROVED BY CREARE. FOR USE</text>
<text x="25.6" y="88.8">IN THE APPLICATION SPECIFIED HEREON.</text>
<text x="25.6" y="93.6">A SUBSTITUTE ITEM SHALL NOT BE USED</text>
<text x="25.6" y="98.4">WITHOUT PRIOR TESTING AND APPROVAL BY</text>
<text x="25.6" y="103.2">CREARE.</text>
<text x="25.6" y="108">-a . IDENTIFICATION OF THE APPROVED SOURCE</text>
<text x="32.7" y="112.8">HEREON IS NOT TO BE CONSTRUED AS A</text>
<text x="32.7" y="117.6">GUARANTEE OF PRESENT OR CONTINUED</text>
<text x="193.3" y="119.7">Ø.112-40 UNC - 2B (3)</text>
<text x="32.7" y="122.4">AVAILABILITY AS A SOURCE OF SUPPLY FOR</text>
<text x="32.7" y="127.2">THE ITEM DESCRIBED ON THE DRAWING.</text>
<text x="144.7" y="132.5">.475</text>
<text x="72.5" y="139.3">TBD</text>
<text x="72.5" y="144.3">TBD</text>
<text x="72.5" y="149.4">N/A</text>
<text x="143.5" y="145.6">B</text>
<text x="399.7" y="156.1">(1.090)</text>
<text x="194.9" y="163.5">.750</text>
<text x="143.9" y="168.7">.450</text>
<text x="212.2" y="181.7">(.200)</text>
<text x="170.1" y="190.8">A</text>
<text x="307.9" y="187.2">(4.281)</text>
<text x="168.1" y="203.7">(.850)</text>
<text x="5.7" y="211.1">A</text>
<text x="423.2" y="211.1">A</text>
<text x="213.7" y="223.6">49.2 g</text>
<text x="272.2" y="228.8">CHP</text>
<text x="291.9" y="228.8">3/1/2016</text>
<text x="316.8" y="255.2">B</text>
<text x="415.6" y="255.3">B</text>
<text x="325.4" y="262.9">1.5:1</text>
<text x="397.2" y="262.8">1</text>
<text x="403" y="262.8">OF</text>
<text x="413.2" y="262.8">1</text>
<text x="52.8" y="267.7">4</text>
<text x="160.8" y="267.7">3</text>
<text x="268.7" y="267.7">2</text>
<text x="376.6" y="267.7">1</text>
</g>
<g font-size="3.4">
<text x="102.4" y="250.6">AND IS CONSIDERED CONFIDENTIAL.</text>
<text x="106.6" y="246.7">THIS DRAWING IS PROPRIETARY</text>
</g>
<g font-size="3.2">
<text x="268.5" y="25.2">ZONE</text>
<text x="282.6" y="25.2">REV</text>
<text x="320.5" y="25.2">DESCRIPTION</text>
<text x="374.4" y="25.2">REVISED BY</text>
<text x="403.9" y="25.2">APPRD</text>
<text x="176.2" y="222.3">WEIGHT:</text>
<text x="262" y="222.7">APPROVALS</text>
<text x="296" y="222.7">DATE</text>
<text x="354.5" y="227.3">NEW HAMPSHIRE</text>
<text x="360.3" y="224.3">HANOVER</text>
<text x="108.2" y="231.7">1</text>
<text x="118.1" y="231.7">1</text>
<text x="125.9" y="231.6">7819-030-0010</text>
<text x="176.2" y="228.6">MATERIAL:</text>
<text x="214.1" y="229.8">A96061</text>
<text x="363.7" y="230.4">03755</text>
<text x="104.9" y="236.2">NEXT FINAL</text>
<text x="127.8" y="236.2">NEXT ASSY</text>
<text x="154.6" y="236.2">USED ON</text>
<text x="176" y="234.9">SPECIFICATION</text>
<text x="206.7" y="234.9">SIZE / TYPE</text>
<text x="234.3" y="234.9">CONDITION</text>
<text x="315.1" y="235.1">TITLE</text>
<text x="315.3" y="250.4">SIZE</text>
<text x="324.5" y="250.4">CAGE CODE</text>
<text x="356.7" y="250.5">DWG. NO.</text>
<text x="414.4" y="250.7">REV.</text>
<text x="314.5" y="260">SCALE</text>
<text x="339.1" y="259.9">SIMILAR TO:</text>
<text x="380.5" y="259.9">SHEET</text>
</g>
<g font-size="2.8">
<text x="257.3" y="226.5">DRWN</text>
<text x="257.3" y="233.2">CHK'D</text>
<text x="257.3" y="239.8">ENGR</text>
<text x="257.3" y="246.4">MFG</text>
<text x="257.3" y="253">QA</text>
<text x="257.3" y="259.4">ISS</text>
</g>
<g font-size="2.5">
<text x="96.4" y="238.4">DASH</text>
<text x="96.5" y="235.6">PART</text>
<text x="97.6" y="241.2">NO.</text>
<text x="105.2" y="240.7">QTY PER ASSY</text>
<text x="136.7" y="240.8">APPLICATION</text>
<text x="178.1" y="247.3">UNLESS OTHERWISE SPECIFIED DIMENSIONS ARE IN INCHES,</text>
<text x="182.8" y="251.1">DECIMALS</text>
<text x="204.3" y="250.1">TOLERANCES ARE:</text>
<text x="236.5" y="251.6">ANGLES</text>
<text x="113.4" y="256.5">NO REPRODUCTION MAY BE MADE</text>
<text x="184" y="256.7">.XX±.012</text>
<text x="184.8" y="253.9">.X±.040</text>
<text x="210.9" y="253.2">FINISH</text>
<text x="211.9" y="257">63</text>
<text x="237.2" y="257.2">X.X°±3°</text>
<text x="237.7" y="254.4">X°±10°</text>
<text x="101.7" y="259.8">WITHOUT WRITTEN PERMISSION FROM CREARE INC.</text>
<text x="181.3" y="262.3">.XXXX±.0008</text>
<text x="183.2" y="259.5">.XXX±.004</text>
<text x="236.3" y="260">X.XX°±1°</text>
</g>
<text font-size="1.8" x="392.1" y="221.1">THIRD ANGLE PROJECTION</text>
</svg>
